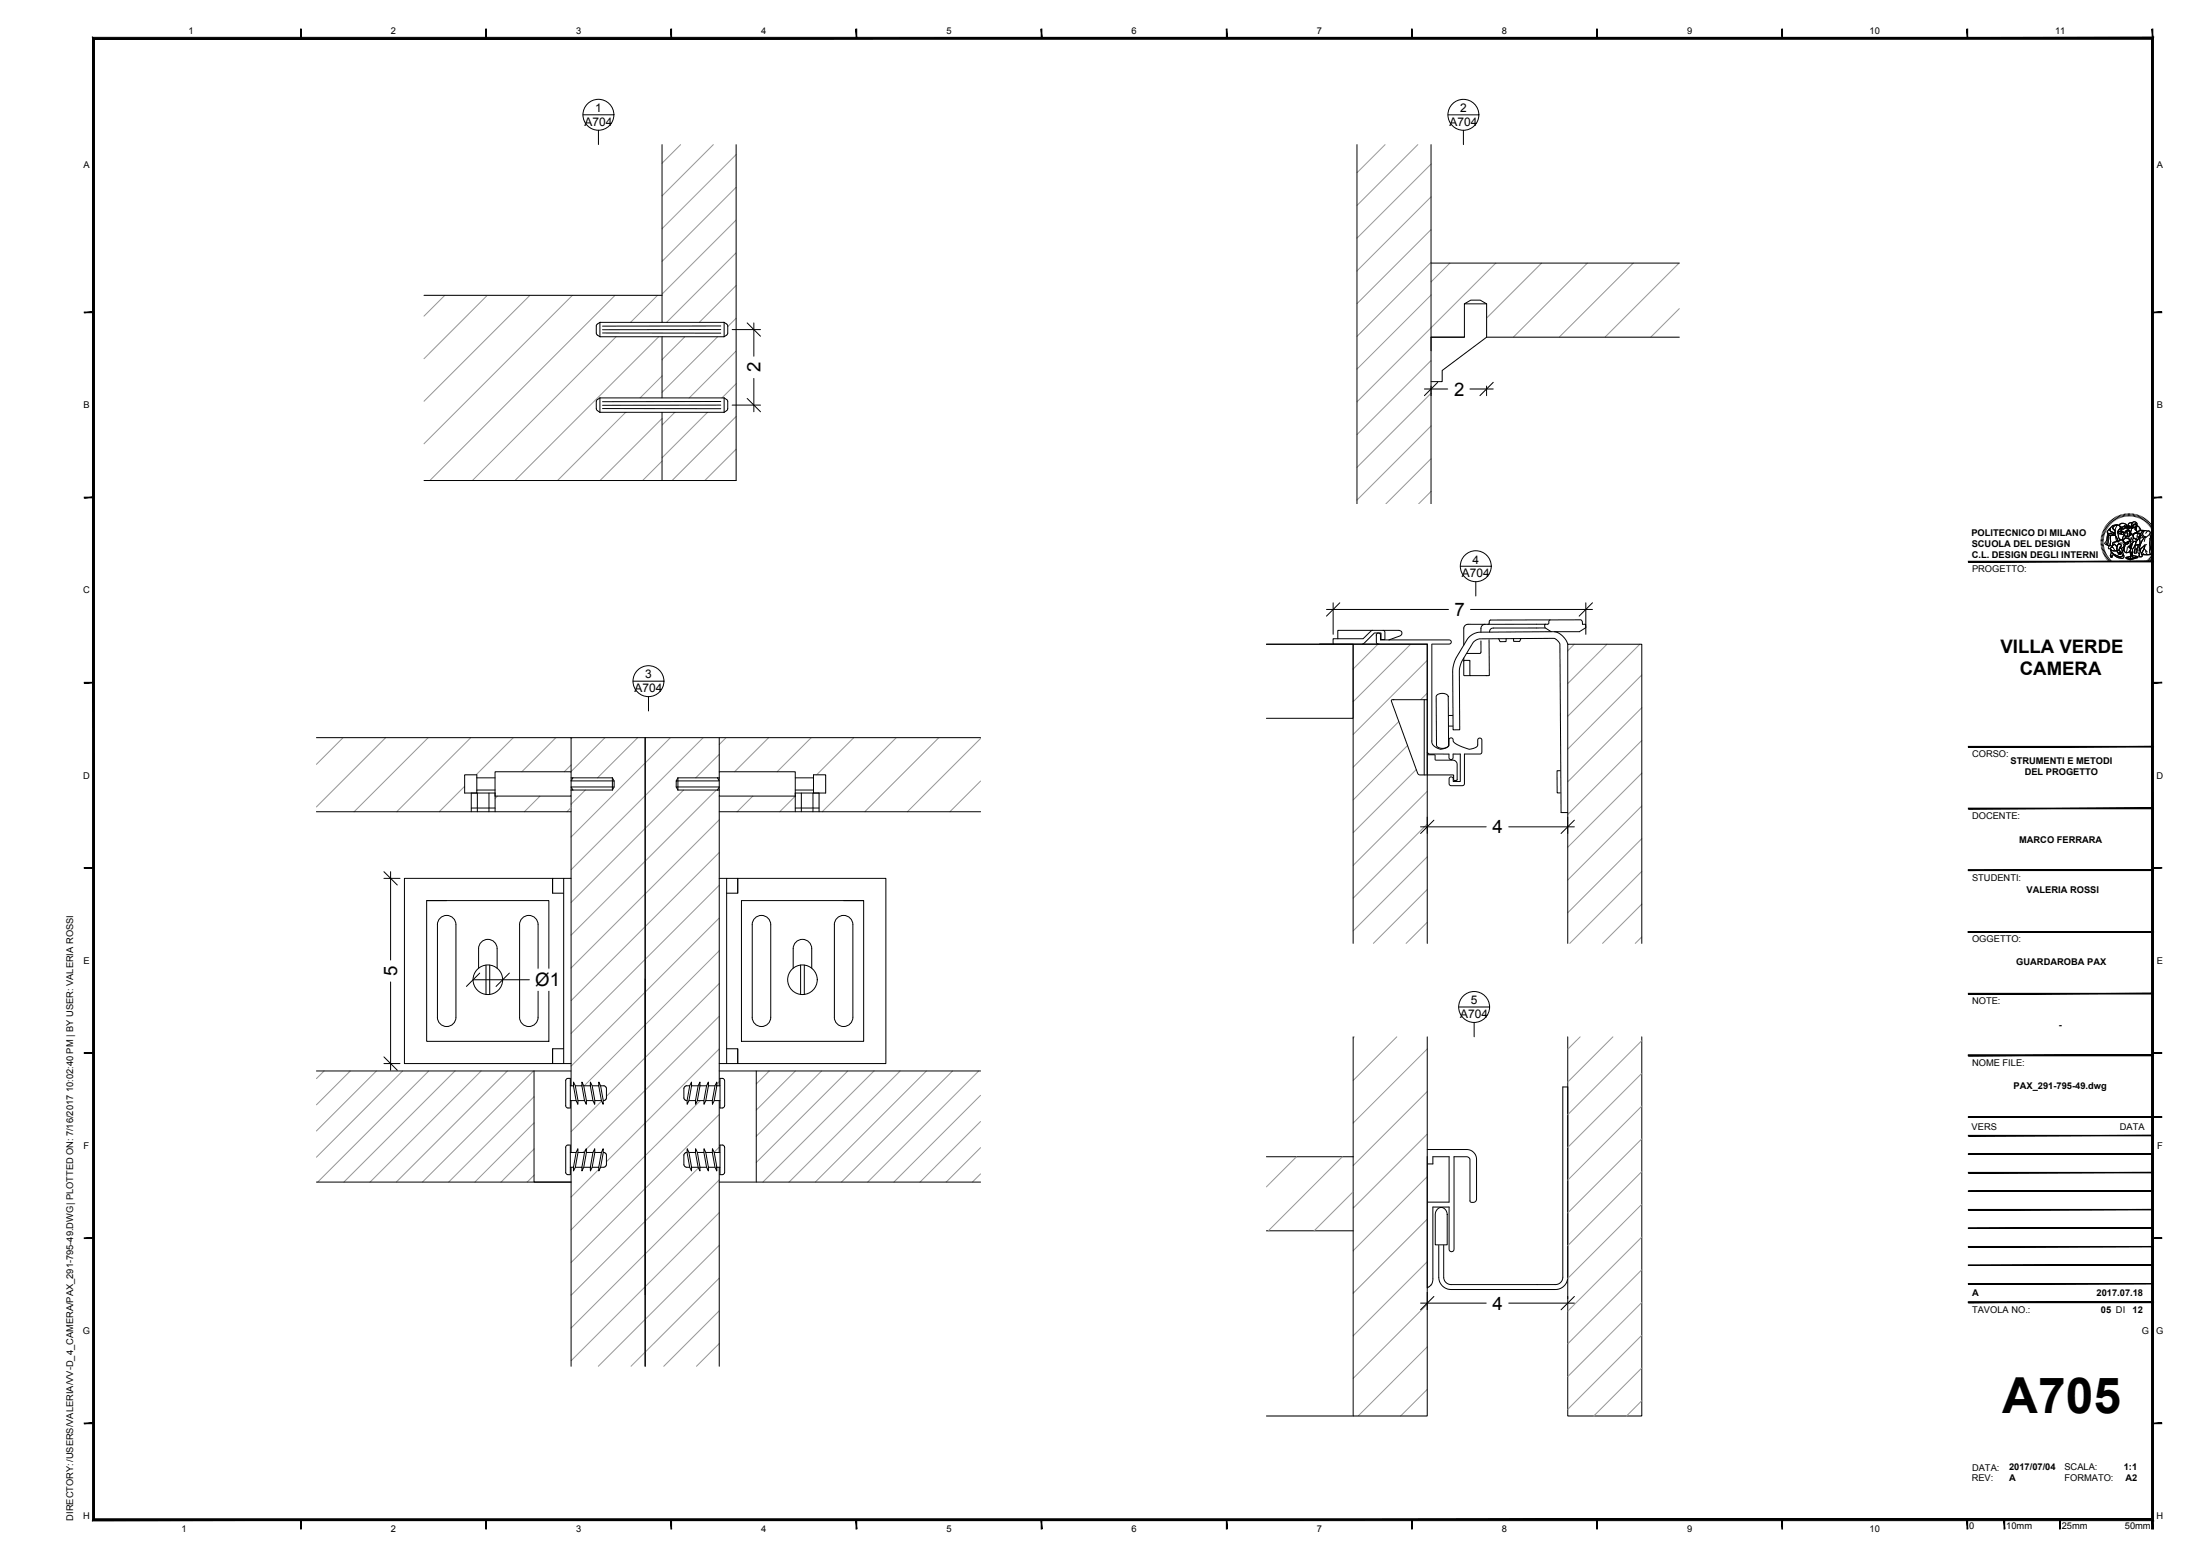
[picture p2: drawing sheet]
<svg xmlns="http://www.w3.org/2000/svg" width="594mm" height="420mm" viewBox="0 0 594 420" stroke-linecap="round" stroke-linejoin="round" font-family="sans-serif">
<!-- layer: 0 -->
<g fill="none" stroke="#969696" stroke-width=".27">
<path d="M183.8 39.1l-5 5M192.6 39.1l-13.8 13.8M198.8 41.7l-20 20M198.8 50.6l-20 20M198.8 59.4l-20 20M120.1 79.7l-5.6 5.7M131.6 79.7l-17.1 17.2M143.1 79.7l-28.6 28.7M154.6 79.7l-40.1 40.1M166.1 79.7l-50 50.1M177.6 79.7l-7.3 7.3M198.8 68.3l-18.8 18.7"/>
<path d="M198.8 77.1l-10 9.9M391.5 71l-5.1 5.1M403.9 71l-17.5 17.5M416.3 71l-14.9 14.9M428.6 71l-20 20M441 71l-20 20M453.4 71l-20 20M166.4 90.9l-38.8 38.9M177.9 90.9l-38.8 38.9M184.9 90.9l-6.1 6.2M193.8 90.9l-15 15M198.8 85.9l-2.3 2.3"/>
<path d="M198.8 94.8l-12.7 12.7M453.5 83.3l-7.7 7.7M169 111.3l-18.4 18.5M178.8 101.5l-5.9 5.9M178.8 113l-16.8 16.8M182.2 111.3l-3.4 3.5M191.1 111.3l-12.3 12.3M198.8 103.6l-3.9 3.9M198.8 112.5l-17.3 17.3M178.8 124.5l-5.3 5.3M198.8 121.3l-8.5 8.5M372.1 174l-6.7 6.7"/>
<path d="M380.9 174l-15.5 15.5M385.4 178.3l-20 20M425.1 174l-1.8 1.7M434 174l-10.7 10.6M442.8 174l-19.5 19.4M377.7 194.8l-12.3 12.4M385.4 187.2l-1.8 1.7M443.3 182.3l-20 20M443.3 191.1l-20 20M443.3 199.9l-20 20M380.1 201.3l-14.7 14.7M382.4 207.8l-17 17.1"/>
<path d="M385.4 213.7l-20 20M443.3 208.8l-20 20M443.3 217.6l-20 20M385.4 222.5l-20 20M385.4 231.4l-20 20M443.3 226.5l-20 20M443.3 235.3l-19.4 19.4M385.4 240.2l-14.5 14.5M385.4 249l-5.7 5.7M443.3 244.1l-10.6 10.6M443.3 253l-1.7 1.7M365.7 280l-.3 .3"/>
<path d="M377.2 280l-11.8 11.8M87.5 289.2l-2.1 2.1M94.6 289.2l-9.2 9.1M101.6 289.2l-16.2 16.2M108.7 289.2l-23.3 23.3M115.8 289.2l-30 30M122.9 289.2l-30 30M129.9 289.2l-30 30M137 289.2l-30 30M144.1 289.2l-30 30M144.2 296.1l-23.1 23.1M207.7 289.2l-3.5 3.5"/>
<path d="M214.8 289.2l-10.6 10.6M221.9 289.2l-17.7 17.6M228.9 289.2l-24.7 24.7M236 289.2l-30 30M243.1 289.2l-30 30M250.2 289.2l-30.1 30M257.2 289.2l-30 30M264.3 289.2l-30 30M264.8 295.8l-23.4 23.4M385.4 283.2l-20 20M385.4 294.7l-20 20M144.2 303.2l-16 16"/>
<path d="M144.2 310.3l-8.9 8.9M144.2 317.3l-1.8 1.9M264.8 302.8l-16.4 16.4M264.8 309.9l-9.3 9.3M264.8 317l-2.2 2.2M350.1 312.3l-8.1 8.2M362.5 312.3l-20 20M385.4 306.2l-20 20M385.4 317.7l-20 20M365.4 321.8l-10.5 10.5M385.4 329.2l-20 20M385.4 340.7l-20 20"/>
<path d="M385.4 352.2l-20 20M385.4 363.7l-18.7 18.7M385.4 375.2l-7.2 7.2"/>
</g>
<g fill="none" stroke="#000" stroke-width=".27">
<path d="M178.8 39.1v47.9M198.8 39.1v90.7h-84.3M366.4 39.1v97M386.4 39.1v97M114.5 79.7h64.3M386.4 71h67.1M178.8 90.9v16.5M201.8 87.2l3.6 3.6M386.4 91h9M401.4 91h52.1M178.8 111.3v18.5M201.8 107.6l3.6 3.6"/>
<path d="M388.2 103.2l-3.6 3.6M403.2 103.2l-3.6 3.6M361.8 162.8l-3.6 3.6M365.4 174v80.7M430 162.8l-3.6 3.6M85.4 199.2h179.4M154.2 199.2v9.2M174.2 199.2v169.7M194.2 199.2v9.2M342 194h23.4v-20h-23.4h43.4v80.7M85.4 219.2h68.8M154.2 215v78.2"/>
<path d="M194.2 219.2h70.6M194.2 215v78.2M103.7 235.4l3.6 3.6M387.2 221.5l-3.6 3.6M425.1 221.5l-3.6 3.6M423.3 254.7v-80.7h20v80.7M129.5 262.8l-3.6 3.6M137.5 262.8l-3.6 3.6M365.4 280v102.4M385.4 280v102.4h-43.4M423.3 280v102.4h20v-102.4M85.4 289.2h68.8"/>
<path d="M103.7 285.4l3.6 3.6M144.2 289.2v30h10h-68.8M154.2 297.2v14M194.2 289.2h70.6M194.2 297.2v14M204.2 289.2v30M154.2 315.2v53.7M194.2 319.2h70.6M194.2 315.2v53.7M342 312.3h23.4M342 332.3h23.4M387.2 350.1l-3.6 3.6"/>
<path d="M425.1 350.1l-3.6 3.6"/>
</g>
<!-- layer: Viti -->
<g fill="none" stroke="#000" stroke-width=".27">
<path d="M161.3 87.5l-.3 .5v1.9l.3 .6M161.3 87.5l.8-.5h33.4l.9 .6 .1 .4v2.1l-1.1 .8h-33.3l-.8-.4M162 87.1v3.8M162.7 89.9l31.9 .1M194.6 89h-31.9M194.6 88l-31.9 .1M195.5 87.1v3.8M395.4 82l1.8-1h2.5l1.7 1v9l-12 9v3h-3M401.4 82h-6v9h-9M161.3 107.9l-.3 .5v1.9l.3 .6M161.3 107.9l.8-.5 33.4 .1 .9 .5 .1 .4v2.1l-1.1 .8h-33.3l-.8-.4M162 107.5v3.8"/>
<path d="M162.7 110.3l31.9 .1M194.6 109.4h-31.9M194.6 108.4l-31.9 .1M195.5 107.5v3.8M356.3 173.9h16.1M360 173.9v-1.4h8.1l1.3-1.3a1.75 1.75 0 0 1 2.1-1h1a1.09 1.09 0 0 1 1.5 .5l-.1 2h-1v-1.8h-1.8l-2.8 2.8-.4 .2M370.6 170.2h-9.3v2.3M373.4 170.2h4.4a.77 .77 0 0 1 .7 .6 .77 .77 0 0 1-.4 .9l-3 1.1M386.6 173.9v26.3a2.53 2.53 0 0 0 2.1 2.1 2.53 2.53 0 0 0 2.6-1.2v-.1a1.5 1.5 0 0 1 .4-1.7 1.23 1.23 0 0 1 .9 1.1 6.6 6.6 0 0 0 4.9 1.8l.4-.1a1.09 1.09 0 0 0 1.1-1.4v-.8a.63 .63 0 0 1 .9-.6 .63 .63 0 0 1 .3 1v2.3a.85 .85 0 0 1-.3 .9 .85 .85 0 0 1-.9 .1h-3.6v7.3a.92 .92 0 0 1-.1 1.1 .92 .92 0 0 1-1.1 .2h-1.7a.85 .85 0 0 1-.9-.1 .85 .85 0 0 1-.3-.9v-.6a.62 .62 0 0 1 .6-.8 .62 .62 0 0 1 .5 .9v.3h1.9v-7.4l-1.9 .1a.94 .94 0 0 1-.8 1.4 1.39 1.39 0 0 1-.3-1.5h-4.2a1.46 1.46 0 0 1-1.7-.5M386.7 173.9h3.6a1.15 1.15 0 0 0 1.6-.7 1.48 1.48 0 0 0-1.8-.4h-17.3v-1.3a.62 .62 0 0 0-.9-.5 .62 .62 0 0 0-.2 .9v.9a.89 .89 0 0 0 .2 1 .89 .89 0 0 0 1 .1h12.5v35.4M395.3 178.5v3.9h1.8M395.3 177.7v.8"/>
<path d="M395.3 178.5l.2-.2 1.4 .1 .1 4h4.4M399.9 173.1l-.1 3.3h-3.8M401 168.6h-4.6a1.15 1.15 0 0 0-1.1 1v4.6M401.8 168.6l.3-.2 .1-.7 .3-.3h23.6a.91 .91 0 0 1 1 .1 .91 .91 0 0 1 .2 1l.9 .1a.73 .73 0 0 1-.5 1.2l-1.2 .8h-6.8M402.1 172.8l.1 9.5-.9 .1M406.7 172.5v.7l-1.6 .1-.4-.8M410.7 172.4l-.3 .8h-1.7v-.8M417.3 168.6l-.2 .1 .1 .8 1.6 1.1M417.3 169.6h-14.3l-.5 .3-.3 .8M418.6 167.4l-.3 .3-.1 .7-.3 .2h-17l-.5 .2-.4 .5-.1 1.4M423.3 174a4.6 4.6 0 0 0-5.6-3.4l-17.6 .1a5 5 0 0 0-4.8 3.5l-1.6 2.7a8.3 8.3 0 0 0-1.4 4.5l.1 15.7h1.8l-.1-15.3a9.4 9.4 0 0 1 2.2-5.8l.9-1.5a3.4 3.4 0 0 1 4-2l17.7-.1a1.97 1.97 0 0 1 2.3 1.4l.3 45.6h1.8M376.2 188.9h9.2"/>
<path d="M376.4 188.9a.49 .49 0 0 0-.7 .2 .49 .49 0 0 0 .2 .7l6.6 18.1a1.35 1.35 0 0 0 1.8 1.4h8.2v.2a1.02 1.02 0 0 0 .3 1.2 .55 .55 0 0 0 .7-.1 .55 .55 0 0 0 0-.7v-3a1.36 1.36 0 0 0-1.8-1.6h-3.7a.37 .37 0 0 1-.4-.1 .37 .37 0 0 1-.1-.4v-.5a.36 .36 0 0 0 0-.4 .36 .36 0 0 0-.4-.1h-1.7M384.6 188.9v20.4M388 187.7a1.96 1.96 0 0 1 3.1 .5l.1 11.9a1.46 1.46 0 0 1-.3 1.6 1.46 1.46 0 0 1-1.5 .4 1.32 1.32 0 0 1-1.5-1.8l-.1-12.2zM391.2 196.1h1.1M392.3 193.2h-1.1M127.3 219.2v-5.1h1.5v-4.9h-3.3v4.9h8.2v5.1M127.3 218.2h6.4M128.8 213.3h4.9M128.8 210h4.9M128.9 214.1v5.1M132 214.1v5.1M154.2 210v-1.6h-20.5v6.6h20.5v-1.7"/>
<path d="M154.2 213.3h11.2M154.7 210l-.5 .9h11.6v1.6l-.4 .8M154.7 210h-.5v3.3M154.7 210h10.7M165.4 210v3.3M165.4 210l.4 .9M165.8 212.5h-11.6l.5 .8M182.6 212.5h11.6l-.5 .8M183.1 213.3h11.1M183.1 210h10.6M183.1 210v3.3M183.1 210l-.5 .9"/>
<path d="M193.7 210l.5 .9h-11.6v1.6l.5 .8M193.7 210h.5v3.3M194.2 210v-1.6h20.5v6.6h-20.5v-1.7M214.7 219.2v-5.1h8.3v-4.9h-3.3v4.9h1.5v5.1M214.7 213.3h5M214.7 210h5M214.7 218.2h6.5M216.4 214.1v5.1M219.5 214.1v5.1M421.3 208.1h-.9l.1 6h.9M152.2 237.2v50M154.2 237.2h-45v50h45"/>
<path d="M194.2 237.2h45v50h-45M196.2 237.2v50M115.2 243.2h33v38h-33zM115.2 243.2h5.4M119.1 247.7a2.5 2.5 0 0 1 2.6-.3 2.5 2.5 0 0 1 1.4 2.3v25a2.5 2.5 0 0 1-2.5 2.5 2.5 2.5 0 0 1-2.5-2.5v-25a2.5 2.5 0 0 1 1-2zM141.2 247.7a2.5 2.5 0 0 1 2.7-.3 2.5 2.5 0 0 1 1.4 2.3v25a2.5 2.5 0 0 1-2.5 2.5 2.5 2.5 0 0 1-2.5-2.5v-25a2.5 2.5 0 0 1 .9-2zM149.2 241.2v-4v4h3M196.2 241.2h3v-4v4M200.2 243.2h33v38h-33zM204.1 247.7a2.5 2.5 0 0 1 2.6-.3 2.5 2.5 0 0 1 1.4 2.3v25a2.5 2.5 0 0 1-2.5 2.5 2.5 2.5 0 0 1-2.5-2.5v-25a2.5 2.5 0 0 1 1-2zM225.3 249.7a2.5 2.5 0 0 1 2.5-2.5 2.5 2.5 0 0 1 2.5 2.5v25a2.5 2.5 0 0 1-2.5 2.5 2.5 2.5 0 0 1-2.5-2.5M225.3 249.7v25"/>
<path d="M227.8 243.2h5.4M129.2 261.4v-5.2a2.5 2.5 0 0 1 2.5-2.5 2.5 2.5 0 0 1 2.5 2.5v5.2M131.2 260.6v7.9M132.2 260.6v7.9M214.2 261.4v-5.2a2.5 2.5 0 0 1 2.5-2.5 2.5 2.5 0 0 1 2.5 2.5v5.2M216.2 260.6v7.9M217.2 260.6v7.9M149.2 283.2v4v-4h3M152.9 291.4l1.1-.2v8l-.9-.1-.3-.5v-6.8zM154 297.2h1.6M154 293.2h.9M154.9 292.2l.5 1 .7 4-.1 1-.4-1-.7-4z"/>
<path d="M155.4 293.2h1.7M156.1 297.2h1.7M157.1 292.2l.5 1 .8 4-.1 1-.5-1-.7-4zM157.6 293.2h1.8M158.4 297.2h1.7M159.4 292.2l.5 1 .7 4v1l-.5-1-.7-4zM159.9 293.2h1.8M160.6 297.2h1.8M161.7 292.2l.5 1 .7 4v1l-.5-1-.7-4zM162.2 293.2h1l.6 .7-.1 2.8-.5 .5h-.3M186 297.2h1.8M186.2 293.2h-1l-.5 .7v2.8l.5 .5h.3"/>
<path d="M186.7 292.2v1l-.7 4-.4 1-.1-1 .7-4zM186.7 293.2h1.8M188.3 297.2h1.8M189 292.2v1l-.7 4-.5 1v-1l.7-4zM189 293.2h1.8M190.6 297.2h1.8M191.3 292.2v1l-.7 4-.5 1v-1l.7-4zM191.3 293.2h1.8M192.9 297.2h1.5M193.6 292.2v1l-.7 4-.5 1v-1l.7-4zM193.6 293.2h.8M195.7 291.8l-.4-.6h-.9v8l.9-.1 .4-.5"/>
<path d="M195.7 291.8v6.8M196.2 283.2h3v4v-4M153.4 317.2l-.5-.2-.1-.4v-6.8l.3-.6h.9v8h-.6M154 311.2h1.6M154 315.2h.9M155.4 315.2h1.7M156 310.2l.1 1-.7 4-.5 1v-1l.7-4zM156.1 311.2h1.7M157.6 315.2h1.8M158.3 310.2l.1 1-.8 4-.5 1v-1l.7-4zM158.4 311.2h1.7M159.9 315.2h1.8"/>
<path d="M160.6 310.2v1l-.7 4-.5 1v-1l.7-4zM160.6 311.2h1.8M162.9 310.2v1l-.7 4-.5 1v-1l.7-4zM162.9 311.2h.2M163 311.2l.7 .5v3l-.5 .4-1 .1M185.4 311.2l-.6 .3-.1 .4v2.8l.5 .4 1 .1M185.4 311.2h.1M185.6 310.2l.4 1 .7 4v1l-.5-1-.7-4zM186 311.2h1.8M186.7 315.2h1.8M187.8 310.2l.5 1 .7 4v1l-.5-1-.7-4zM188.3 311.2h1.8"/>
<path d="M189 315.2h1.8M190.1 310.2l.5 1 .7 4v1l-.5-1-.7-4zM190.6 311.2h1.8M191.3 315.2h1.8M192.4 310.2l.5 1 .7 4v1l-.5-1-.7-4zM192.9 311.2h1.5M193.6 315.2h.8M195.7 316.6l-.2 .4-.5 .2M195.7 309.8l-.4-.6h-.9v8h.7M195.7 309.8v6.8M385.4 310.4h10.2a2.89 2.89 0 0 1 3.1 3.6v8.8a1.29 1.29 0 0 1-.2 1.4 1.29 1.29 0 0 1-1.4 .3l-.2-10.6a1.25 1.25 0 0 0-.3-1.3 1.25 1.25 0 0 0-1.4-.3h-2.6v23.1a3.4 3.4 0 0 1-.3 2.5 .9 .9 0 0 1-.9-.3 .9 .9 0 0 1-.1-1v-10.7h-4.4v19.3a2.49 2.49 0 0 1-1.5 2.6v-35.5M385.4 314.3h1.5v-2h4.4v12.3h-5.9"/>
<path d="M388.2 326.5a1.66 1.66 0 0 1 1.9-.1 1.66 1.66 0 0 1 .7 1.8v7.9h-3.2v-7.7a2.53 2.53 0 0 1 .6-1.9zM389.9 336.3v8.2a2.26 2.26 0 0 0 3 2.4h26.1a2.41 2.41 0 0 0 2.4-.6 2.41 2.41 0 0 0 .6-2.5v-50.3h1.3v50.6a3.7 3.7 0 0 1-4.5 4.1h-26.9a3.7 3.7 0 0 1-3.4-4.7v-7.2"/>
<circle cx="131.7" cy="264.6" r="4"/>
<circle cx="216.7" cy="264.6" r="4"/>
</g>
<!-- layer: dettagli -->
<g fill="none" stroke="#969696" stroke-width=".27">
<path d="M374 39.1l-7.6 7.5M382.9 39.1l-16.5 16.4M386.4 44.3l-20 20M386.4 53.1l-20 20.1M386.4 62l-20 20M386.4 70.8l-20 20M386.4 79.7l-20 20M386.4 88.5l-20 20M386.4 97.4l-20 19.9M386.4 106.2l-20 20M386.4 115l-20 20M386.4 123.9l-12.2 12.2"/>
<path d="M386.4 132.7l-3.4 3.4M92.7 199.2l-7.3 7.2M104.1 199.2l-18.7 18.7M115.6 199.2l-20 20M127.1 199.2l-20 20M138.6 199.2l-10 10M150.1 199.2l-9.2 9.2M154.5 199.2l-.3 .3M163.4 199.2l-9.2 9.1M172.2 199.2l-10.8 10.8M181 199.2l-26.8 26.8M189.9 199.2l-35.7 35.7"/>
<path d="M196.1 199.2l-1.9 1.8M207.6 199.2l-9.2 9.2M219.1 199.2l-9.3 9.2M230.6 199.2l-10.1 10M242 199.2l-20 20M253.5 199.2l-20 20M264.8 199.4l-19.8 19.8M125.5 212.3l-6.9 6.9M134.3 215l-.6 .6M145.8 215l-4.2 4.2M154.2 206.6l-1.8 1.8M154.2 218.1l-1.1 1.1"/>
<path d="M158.1 213.3l-3.9 3.9M184.6 213.3l-30.4 30.4M193.4 213.3l-39.2 39.2M194.2 203.7l-6.3 6.3M203.3 215l-4.2 4.2M214.7 215l-4.2 4.2M264.8 210.9l-8.3 8.3M194.2 221.4l-40 40M194.2 230.2l-40 40M194.2 239l-40 40.1M194.2 247.9l-40 40M194.2 256.7l-36.4 36.5"/>
<path d="M194.2 265.6l-30.4 30.4M194.2 274.4l-35.9 35.9M162.5 297.3l-8.3 8.3M189.1 297.2l-34.9 34.9M194.2 283.2l-30.4 30.5M194.2 292.1l-.6 .6M158.2 310.4l-.8 .8M161.7 315.8l-7.5 7.4M162.3 315.2l-.2 .2M188.6 315.4l-34.4 34.4M194.2 300.9l-40 40M194.2 318.6l-40 40"/>
<path d="M194.2 309.8l-1.4 1.3M194.2 327.4l-40 40M194.2 336.3l-32.6 32.6M194.2 345.1l-23.8 23.8M194.2 354l-15 14.9M194.2 362.8l-6.1 6.1"/>
</g>
<!-- layer: A-ANNO-DIMS -->
<g fill="none" stroke="#969696" stroke-width=".27">
<path d="M426.7 280l-3.4 3.3M435.5 280l-12.2 12.2M443.3 281l-20 20M443.3 289.8l-20 20M443.3 298.7l-20 20M443.3 307.5l-20 20M443.3 316.4l-20 20M443.3 325.2l-20 20M443.3 334l-20 20M443.3 342.9l-20 20M443.3 351.7l-20 20M443.3 360.6l-20 20"/>
<path d="M443.3 369.4l-12.9 13M443.3 378.2l-4.1 4.2"/>
</g>
<!-- layer: G-ANNO-LOGO -->
<g fill="none" stroke="#000" stroke-width=".27">
<path d="M570.7 140l.4 .5M571 139.8l.4 .6M571.3 139.6l.3 .6M571.6 139.4l.3 .6M572 139.3l.2 .6M572.3 139.2l.2 .6M572.6 139l.2 .7M573 138.9l.1 .7M573.3 138.9l.2 .6M573.7 138.8l.1 .7M574 138.7l.1 .7M574.4 138.7v.7"/>
<path d="M574.7 138.7l.1 .7M575.1 138.7v.7M575.5 138.7l-.1 .7M575.8 138.7l-.1 .7M576.2 138.8l-.1 .6M576.5 138.8l-.1 .7M576.9 138.9l-.2 .7M577.2 139l-.2 .7M577.5 139.1l-.2 .7M577.9 139.3l-.3 .6M578.2 139.4l-.3 .6M578.5 139.6l-.3 .6"/>
<path d="M578.8 139.7l-.3 .6M579.1 139.9l-.3 .6M567.3 146.3h.7M567.3 146h.7M567.3 145.6l.7 .1M567.4 145.2l.6 .1M567.4 144.9l.7 .1M567.5 144.5l.7 .2M567.6 144.2l.7 .2M567.7 143.9l.6 .2M567.8 143.5l.7 .3M568 143.2l.6 .3"/>
<path d="M568 146.6l-.7 .1M568 147h-.7M568 147.3l-.6 .1M568.1 147.6l-.7 .1M568.1 142.9l.6 .3M568.2 147.9l-.7 .2M568.2 148.3l-.6 .1M568.3 142.6l.6 .3M568.3 148.6l-.6 .2M568.4 148.9l-.6 .2M568.5 142.3l.5 .3M568.6 149.2l-.7 .2"/>
<path d="M568.7 142l.5 .3M568.7 149.5l-.6 .3M568.9 149.7l-.6 .4M568.9 141.7l.5 .4M569 150l-.6 .4M569.1 141.4l.5 .4M569.2 144h.7a.84 .84 0 0 0 1.2-.1l.1 .6-.9 .1a.78 .78 0 0 1-1.1-.5zM569.2 143.9l.1 .5M569.2 150.3l-.6 .4M569.3 141.1l.5 .5M569.4 144.5l-.3 .5-.1 1.4-.4 .6 .4 .2M569.4 150.6l-.5 .4"/>
<path d="M569.6 142.9l.2-.2v.3a.83 .83 0 0 0 .9 .8l.4 .1-.2 .1a.75 .75 0 0 1-1 0l-.4 .1a.51 .51 0 0 1-.5-.4 .51 .51 0 0 1 .4-.6zM569.6 140.9l.5 .5M569.6 150.8l-.5 .5M569.6 144.5h.5l-.2 .5v1.3v1l-.2 .1a.44 .44 0 0 1-.6-.2 .44 .44 0 0 1 .1-.6l.1-1.4zM569.6 144.5l-.3 .4v1.7l-.3 .6 .7 .2M569.8 142.7l-.5 .5a.44 .44 0 0 0-.3 .6 .44 .44 0 0 0 .5 .3l.6-.1a.65 .65 0 0 0 1-.1M569.8 151.1l-.5 .4M569.9 140.6l.4 .5M569.9 148.1a1.21 1.21 0 0 0 1.8 .5M569.9 142.5l.6-.6 1.3-.1a.99 .99 0 0 0-1.2 1l.6 .3-.1 .8-.6-.2a.67 .67 0 0 1-.7-.7zM570 148.4l.1 .6 .7 .7 2 .8M570 148.4l.7 .3 1-.1 .4 .8-.1 .2 .3-.2 .2 .3-.1-.5 .3 .4-.2-.4 .4 .1-.8-.6 .3-.8 .4 .1 .4 1.1a.79 .79 0 0 1 0 .9 .79 .79 0 0 1-.9 .3l-1.7-.8-.5-.5z"/>
<path d="M570 151.3l-.4 .5M570.1 144.6l-.3 .6 .1 2.1M570.1 144.5h1.1l.6 1.2-.1 .4-.3 .2a.6 .6 0 0 0-.6 .1 .6 .6 0 0 0-.2 .6l.1 .1-.4 .4a.55 .55 0 0 1-.4-.8v-1.7zM570.1 140.4l.5 .5M570.2 149.1l-.1 .2a.82 .82 0 0 0 0 1.2l.3-.2-.2-.1a.49 .49 0 0 1 .4-.4 .49 .49 0 0 1 .6 .3l.8 .5a1.3 1.3 0 0 0 1.5-.1l-.2-.8M570.2 149.1l.7 .6 1.4 .6 .7-.1 .3-.4a.49 .49 0 0 1 .3 .4 .49 .49 0 0 1-.3 .5l-1.3-.1-.8-.5a.44 .44 0 0 0-.5-.3 .44 .44 0 0 0-.4 .5v.2h-.2a.85 .85 0 0 1 0-1.2zM570.3 151.5l-.5 .5M570.3 147.6v-.1a.5 .5 0 0 0-.7-.1 .5 .5 0 0 0 0 .8 .61 .61 0 0 1 .6-.4 .61 .61 0 0 1 .6 .4l.2 .2M570.4 140.2l.4 .5M570.5 151.7l-.4 .6M570.6 147.2l.4-.3 .1 .2a.73 .73 0 0 1 .5 1l.1 .5a1.21 1.21 0 0 1-1.8-.5l.6-.3-.1-.2zM570.6 146.6l1.1-.5 .3 .2 .4-.5 .8 .1 .3 .4a1 1 0 0 1 .2 1.2 1 1 0 0 1-1.1 .5l-.2-.1 .1-.2a.47 .47 0 0 0 .1-.8 .47 .47 0 0 0-.7 .3l-.2 .4-.7-.7a.29 .29 0 0 1-.5 .1 .29 .29 0 0 1 .1-.4z"/>
<path d="M570.7 142.2l1-.4a.75 .75 0 0 1 .9 .6 .75 .75 0 0 1-.6 .9l-.2 .4 .1 .4a1.41 1.41 0 0 0 .6 1.5l.2 .2-.5 .1-.1 .4-.4-.2 .1-.5-.6-1.1v-1.4l-.7-.4zM570.8 151.9l-.4 .6M570.9 146.9l.8 .7M571 147l-.6 .5 .1 .3M571 152.1l-.3 .6M571.2 144.5l-2-.1-.4 1.6-.5 .7 .3 .3M571.3 152.3l-.3 .6M571.3 144.8l.3 1.4M571.6 142.1l-.4 .7-.1 1.2 .7 1.6a.37 .37 0 0 0-.1 .5 .37 .37 0 0 0 .4 .2l.1-.4 .5-.2a1.04 1.04 0 0 1-.7-1.4 1.49 1.49 0 0 1 .5-1.7 1.04 1.04 0 0 0-1.4-.8l-.7 .2-.5 .5-.1 .5a.81 .81 0 0 0 .9 .8l.3 .1M571.6 152.5l-.3 .6M571.7 146.1l-.3 .2a.6 .6 0 0 0-.6 .1 .6 .6 0 0 0-.2 .6l.1 .1M571.8 141.8a1 1 0 0 0-1.2 1l.5 .3"/>
<path d="M571.9 152.6l-.3 .6M571.9 147a.45 .45 0 0 1 .6 0 .45 .45 0 0 1 .2 .5l-.6 1.1 .8 .7-.4-.1 .2 .4-.3-.4 .1 .5-.2-.3-.3 .2 .1-.2-.4-.6v-1zM571.9 147a.45 .45 0 0 1 .6 0 .45 .45 0 0 1 .2 .5l-.6 1.1 .8 .7-.4-.1 .2 .4-.3-.4v.5l-.1-.3-.3 .2 .1-.3-.4-.5v-1zM572.1 143.1l.9-.4-.1 .6-1.1 .5zM572.1 143.6l.8-.2 .2 .2-.3 .2 .1 .4a.6 .6 0 0 1-.8-.6zM572.1 143.6a.58 .58 0 0 0 .8 .6M572.2 152.7l-.3 .7M572.2 141.8l.7-.5 1.1 .2a.3 .3 0 0 1 .3 .3 .3 .3 0 0 1-.4 .3l-.2-.2-.8 .5-.4-.2M572.4 141.6l1-.3 .7 .4a.22 .22 0 0 1 .2 .3 .22 .22 0 0 1-.3 .1l-.3-.2-.5 .4-.3 .1-.7-.5zM572.5 152.9l-.3 .6M572.5 142.2l.7 .2 .5-.5 .3 .2-.2 .6-.4 .2-.4-.2-.6 .1zM572.7 145.8l.6 .2 .4 .6a.82 .82 0 0 1-.2 1.1h-.1"/>
<path d="M572.8 153l-.2 .6M572.8 148.1l.4 1a.8 .8 0 0 1 0 .9 .8 .8 0 0 1-.9 .3M572.8 143.7h.9l-.3 .1a.38 .38 0 0 1-.3 .5 .38 .38 0 0 1-.3-.5zM572.9 143.4l.2 .2M572.9 146.6l-.7 .2M573 143.1l-.1 .2-1.1 .5M573 142.7l-.3 .6M573.1 153.1l-.2 .6M573.1 146.3l.8 .4M573.2 143.6a.34 .34 0 0 0-.4 .3 .34 .34 0 0 0 .4 .4 .34 .34 0 0 0 .2-.5l.3-.1-.6 .1M573.3 146.7a.7 .7 0 0 1 .1 1 .7 .7 0 0 1-.9 .2M573.3 146v-.3l.6-.5 1.1 .4a.32 .32 0 0 1 .2 .4 .32 .32 0 0 1-.3 .2l-1.1 .4"/>
<path d="M573.3 148.6l.8 .6M573.3 145.7l.6-.5 .6 .1 .5 .4a.32 .32 0 0 1 .2 .5 .32 .32 0 0 1-.5 0l-.3 .2a.5 .5 0 0 1-.6 .3 .5 .5 0 0 1-.4-.5zM573.4 153.2l-.1 .6M573.5 142.7h.1M573.6 142.3l.2 .1M573.6 144.6a1.25 1.25 0 0 0-.4 1.3M573.7 148v.9M573.7 142.3v.1M573.7 153.2l-.1 .7M573.7 146.6l.7-.2a.22 .22 0 0 1 .2-.3 .22 .22 0 0 1 .2 .3v.3l-.5 .3zM573.8 146.6l.6 .4 .4-.3 .1-.4a.38 .38 0 0 0 .3-.3 .38 .38 0 0 0-.2-.4l-.6-.3h-.5l-.6 .7-.1-.1v-.5l.4-.8 .3 .2h1.1l.5-.4-.1-.3 .7 .2-.1 .4a.62 .62 0 0 1-.1 1l.1 .7-.3 .5-.4 .1-.2 .6-.3-.1 .2 .3a.23 .23 0 0 1 .3 .1 .23 .23 0 0 1 0 .3l.2-.3-.4 1.1a.97 .97 0 0 1-1.4-.1l-.4-.3 .3-.6 .2-1.1M573.8 147.4l-.3 .9-.4 .5"/>
<path d="M574 142.5l.8-.2a.31 .31 0 0 1 .1 .5 .31 .31 0 0 1-.5-.1zM574 142.1l-.2 .6-.3 .2-.5-.2-.5 .2M574 143.4l.5-.3 .5 .1 .5 1a.22 .22 0 0 1-.2 .3 .22 .22 0 0 1-.2-.1 .22 .22 0 0 1 .1-.3l-.2-.7a.44 .44 0 0 0-.6-.1 .44 .44 0 0 0 0 .7 .43 .43 0 0 1 .2 .5 .43 .43 0 0 1-.4 .3l-.6-.3zM574.1 153.3l-.1 .6M574.1 150.5l2-.5 1.2 .3-2.1 .6zM574.1 150.5l1.1 .4v.3l-1.1-.4zM574.4 143.3l.3-.1 .3 .2 .2 .5a.63 .63 0 0 1-.1 .7 .63 .63 0 0 1-.7 .2zM574.4 153.3l-.1 .7M574.4 142.3l.1-.3a.53 .53 0 0 1 .8 .5l-.3 .1M574.5 146.8h.1M574.5 147.7l-.4 1.6 1.1-.3M574.5 142a.53 .53 0 0 1 .8 .5l-.3 .1-.1-.3h-.5z"/>
<path d="M574.5 146.4l.2 .1M574.6 146.7h.1M574.6 146.5h.1M574.6 143.5h.1M574.7 143.4l-.2 .2M574.7 153.3v.7M574.8 142.4a.44 .44 0 0 0-.8 .1h.3a.36 .36 0 0 0 .4 .3 .36 .36 0 0 0 .3-.4l-.2-.1 .1 .2M574.8 147.5l.3 .1 .1-.4a.25 .25 0 0 1 .2-.3 .25 .25 0 0 1 .3 .1l-.4 1.2v-.4h-.3zM574.8 144.8v.7M574.9 146.2l-.2 .5a.51 .51 0 0 1-.8 0M574.9 143.3l.3 .3-.2 .1M575 153.3v.7"/>
<path d="M575.1 143.5h-.1a.43 .43 0 0 0-.6-.2 .43 .43 0 0 0 0 .7 .51 .51 0 0 1 0 .8 .51 .51 0 0 1-.8-.4l.4-1 .7-.3 .6 .5 .2 .6a.23 .23 0 0 1-.2 .3 .23 .23 0 0 1-.2-.3M575.2 143.8l-.2 .1M575.2 143.6a.43 .43 0 0 1-.1 .6 .43 .43 0 0 1-.6-.1M575.2 144.5l-.3 .3h-.5M575.2 150.9l2.1-.6v.3l-2.1 .6zM575.2 150.9v.3M575.3 142.5l.1-.1a.99 .99 0 0 1-.1 1.3M575.3 147h.1M575.3 147.6v.6l.2-.3M575.4 153.3v.7M575.4 142.1l.1 .4M575.4 144.1l-.1-.5a.86 .86 0 0 0 .1-1.1l-.5-.5a.45 .45 0 0 1-.2-.6 .45 .45 0 0 1 .6-.2 .27 .27 0 0 1 .4-.1 .27 .27 0 0 1-.1 .5l.1 1.1 .1-.1 .1-.4a.4 .4 0 0 0 .3 .3 .4 .4 0 0 0 .4-.1v.6v.1l.2-.2 .4 .7-1.1 .7"/>
<path d="M575.5 147.4l-.1 .2-.1-.2M575.5 145.1l-.1 1.3M575.5 144.3l.5 .2M575.6 149.2l.2-.2 .1 1.1-.3-.6-.3 .7zM575.6 146.2l-.3 .4v.4M575.7 153.3v.7M575.7 146.9l-.4 .1-.2 .6h-.3l.3 .2h.2M575.8 145.2l-.5 .8M575.8 141.1l-.5 .1a.61 .61 0 0 0-.6 .7M575.9 141.1l.6-.2 .5 .5v.8l-.4 .9 .3-1.3a.3 .3 0 0 0-.2-.4 .3 .3 0 0 0-.4 .2l-.2 .1-.3 .9-.1 .1-.2-.9zM575.9 142.2l.3 .3 .4-.1M575.9 141l.7-.1 .5 .6-.1 .7-.4 .9v-.8l.3-.4a.32 .32 0 0 0-.1-.4 .32 .32 0 0 0-.5 .1l-.3 .1-.1 .9-.2 .1-.2-.9z"/>
<path d="M576 153.2l.1 .7M576.1 144.2l.1-.1a1.56 1.56 0 0 1 1.9 .2l-.1 .6a1.28 1.28 0 0 1-1.2 .8l-.7-.6zM576.1 141.9l.2 .1M576.1 146.2l.8-.1-.6 1.6a1.3 1.3 0 0 0-.5 1.4l-.2 .1-.3 .5-.1-.9zM576.1 146.3l-.9 2.5 .2 .9-.2 .9 .4-1.1 .4 .9-.2-1.4-.4 .7M576.1 141.6h.4a.29 .29 0 0 1 .3 0 .29 .29 0 0 1 .1 .3l-.3 .5a.4 .4 0 0 1-.4 .1 .4 .4 0 0 1-.3-.3zM576.2 142.3l.1 .1M576.2 145.3h-.1a.64 .64 0 0 0 0 .9l.9-.1 .4-.6M576.2 142h.1M576.2 142.3h.1M576.3 153.2l.2 .6M576.5 142.1h.2"/>
<path d="M576.6 147.2l.8-.1-.6 1.5a.43 .43 0 0 1-.1 .8l-.4-.2zM576.6 142.1v.1M576.6 153.1l.2 .7M576.8 142.9l.4 .7M576.8 145.4h.1M576.9 143.8a2.29 2.29 0 0 1 1.9-.5l-.7 .9zM576.9 146.1l-.6 1.6a1.31 1.31 0 0 0-.5 1.4v.1M577 153l.1 .7M577 145.3l-.3 .1M577 141.9a1.26 1.26 0 0 1 .9 1.1l.3 .2-.3 .1a.62 .62 0 0 1-.9 .1 .62 .62 0 0 1-.1-.8zM577 141.9l.6 .4 .4 .6M577 145.6v.1"/>
<path d="M577.3 152.9l.2 .7M577.3 150.3v.3l-2.1 .6-1.1-.4v-.3l1.1 .4 2.1-.6a6.2 6.2 0 0 0-3.2 .2M577.4 147.1l-.6 1.5a.43 .43 0 0 1-.1 .8l-.4-.2 .3-2M577.6 145.3l.3-.1-.1 .8a.66 .66 0 0 1-.4 1.1l-.8 .1 .3-1.1zM577.6 152.8l.2 .6M577.6 145l-.1 .4M577.6 144l.3 .1 .2 .3M577.6 142.8l.6 .4M577.7 147.1l-1.1 .1M577.8 148.4l-.1 .3 .2 .2M577.9 152.7l.2 .6M577.9 145.2v1.4l-.3 .9a1.87 1.87 0 0 0-.1 2l.2 .2"/>
<path d="M578.1 148.2l1.1-1-.6 1.6a1.22 1.22 0 0 0-.1 1.4l-.3 .2a.41 .41 0 0 1-.6-.1 .41 .41 0 0 1 .1-.6zM578.1 144.2a1.04 1.04 0 0 1 .6-.9 1.04 1.04 0 0 1 1.1 .1 .56 .56 0 0 1 .8 .2 .56 .56 0 0 1-.2 .8l-.4 .2a1.09 1.09 0 0 1-1.9-.2M578.1 144.4l-.4 .6a.7 .7 0 0 1-.5 .7 .7 .7 0 0 1-.8-.3 .77 .77 0 0 1 0-1.2l.5-.2a.34 .34 0 0 1 .4 .2 .34 .34 0 0 1-.2 .4v.2a.22 .22 0 0 0 .2 .3 .22 .22 0 0 0 .3-.2l.2-.4-.2-.5-.6-.2-.7 .2-.3 .5v.2M578.2 146v.5M578.2 152.5l.3 .7M578.4 152.4l.4 .6M578.6 145.1l-.9 .1M578.6 149.4l.6 .4M578.7 152.2l.4 .6M578.8 143.2a2.32 2.32 0 0 0-1.9 .6M579 152l.4 .6M579 148.2l.8 .8"/>
<path d="M579 145.1a6.5 6.5 0 0 0-1.3 3.5l1.5-1.4 .5-.1M579.1 143.3l.6 .1a.64 .64 0 0 1 .6 0 .64 .64 0 0 1 .3 .7l.2 1.2a8.1 8.1 0 0 1-.3 3.7l.3 .7-1.9 .1a.45 .45 0 0 1-.6-.3 .45 .45 0 0 1 .3-.6l.5-1 .1-.7-1.5 1.4a5.7 5.7 0 0 1 1.5-3.5l.3-.1a.93 .93 0 0 1-.9-.7 .93 .93 0 0 1 .5-1zM579.1 143.3a.91 .91 0 0 0-.5 1 .91 .91 0 0 0 .9 .7M579.2 147.2l-.6 1.6a1.24 1.24 0 0 0-.1 1.4l-.2 .1a.45 .45 0 0 1-.7 0 .45 .45 0 0 1 .2-.7l.3-1.4M579.3 151.8l.4 .6M579.3 145.2l-.3 1M579.4 148.6l.2 .9 .5 .3M579.4 140.1l-.4 .6M579.5 151.6l.4 .6M579.7 143.7l-.3 .3M579.7 140.3l-.4 .6M579.7 151.4l.5 .5"/>
<path d="M580 151.2l.5 .5M580 140.6l-.5 .5M580.2 151l.5 .4M580.2 140.8l-.4 .5M580.4 150.7l.5 .4M580.5 145.3v3.3M580.5 141.1l-.5 .4M580.5 144.2a9.8 9.8 0 0 1 0 5l.3 .5h-2.4M580.6 150.4l.6 .4M580.7 141.3l-.5 .5M580.8 150.2l.6 .3M581 149.9l.5 .4"/>
<path d="M581 141.6l-.6 .4M581.1 149.6l.6 .3M581.2 141.9l-.6 .4M581.3 149.3l.6 .3M581.4 142.2l-.6 .3M581.4 149l.6 .3M581.5 148.7l.7 .3M581.6 142.5l-.6 .3M581.6 148.4l.7 .2M581.7 148.1l.7 .2M581.7 142.8l-.6 .3M581.8 147.8l.6 .1"/>
<path d="M581.8 147.5l.7 .1M581.9 147.1l.7 .1M581.9 143.1l-.6 .3M581.9 146.8l.7 .1M581.9 146.6h.7M582 143.4l-.6 .3M582.2 143.8l-.7 .2M582.3 144.1l-.7 .2M582.4 144.5l-.7 .1M582.5 144.8l-.7 .1M582.5 145.2l-.6 .1M582.6 145.5l-.7 .1"/>
<path d="M582.6 145.9h-.7M582.6 146.2h-.7"/>
</g>
<!-- layer: G-ANNO-TTLB -->
<g fill="#fff" stroke="#fff" stroke-width=".27">
<path d="M556.5 151.6l30.8 4.4-5.8-4.4zM556.5 151.6l30.8 4.4h-30.8z"/>
<path d="M581.5 137.1h5.8l-5.8 14.5zM587.3 137.1l-5.8 14.5 5.8 4.4z"/>
</g>
<path d="M556.5 151.6h25v-14.5h5.8v18.9h-30.8z" fill="none" stroke="#fff" stroke-width=".27"/>
<g fill="#000" stroke="#000" stroke-width=".27">
<path d="M25 10.1l.5 400v-399.5zM25 10.1l.5 400-.5 .5zM25.5 410.1l-.5 .5 556-.5zM25 410.6l556-.5 .5 .5zM581 10.6v399.5l.5 .5zM581 10.6l.5-.5v400.5zM25.5 10.6h555.5l.5-.5zM25 10.1h556.5l-556 .5z"/>
<path d="M81.2 7.8l.1 2.5v-2.5zM81.2 7.8l.1 2.5h-.1z"/>
<path d="M131.2 7.8l.1 2.5v-2.5zM131.2 7.8l.1 2.5h-.1z"/>
<path d="M181.2 7.8l.1 2.5v-2.5zM181.2 7.8l.1 2.5h-.1z"/>
<path d="M231.2 7.8l.1 2.5v-2.5zM231.2 7.8l.1 2.5h-.1z"/>
<path d="M281.2 7.8l.1 2.5v-2.5zM281.2 7.8l.1 2.5h-.1z"/>
<path d="M331.2 7.8l.1 2.5v-2.5zM331.2 7.8l.1 2.5h-.1z"/>
<path d="M381.2 7.8l.1 2.5v-2.5zM381.2 7.8l.1 2.5h-.1z"/>
<path d="M431.2 7.8l.1 2.5v-2.5zM431.2 7.8l.1 2.5h-.1z"/>
<path d="M481.2 7.8l.1 2.5v-2.5zM481.2 7.8l.1 2.5h-.1z"/>
<path d="M531.2 7.8l.1 2.5v-2.5zM531.2 7.8l.1 2.5h-.1z"/>
<path d="M581.2 7.8l.1 2.5v-2.5zM581.2 7.8l.1 2.5h-.1z"/>
<path d="M22.8 84.4h2.5v-.1zM22.8 84.3h2.5l-2.5 .1z"/>
<path d="M581.3 84.4h2.4v-.1zM581.3 84.3h2.4l-2.4 .1z"/>
<path d="M22.8 134.4h2.5v-.2zM22.8 134.2h2.5l-2.5 .2z"/>
<path d="M581.3 134.4h2.4v-.2zM581.3 134.2h2.4l-2.4 .2z"/>
<path d="M531.5 151.7h50v-.1zM531.5 151.6h50l-50 .1z"/>
<path d="M22.8 184.4h2.5v-.1zM22.8 184.3h2.5l-2.5 .1z"/>
<path d="M581.3 184.4h2.4v-.1zM581.3 184.3h2.4l-2.4 .1z"/>
<path d="M531.5 218.4h50v-.2zM531.5 218.2h50l-50 .2z"/>
<path d="M531.5 201.7h50v-.2zM531.5 201.5h50l-50 .2z"/>
<path d="M22.8 234.4h2.5v-.1zM22.8 234.3h2.5l-2.5 .1z"/>
<path d="M531.5 234.9v.2l50-.2zM531.5 235.1l50-.2v.2z"/>
<path d="M531.5 235.1h50v-.2zM531.5 234.9h50l-50 .2z"/>
<path d="M581.3 234.4h2.4v-.1zM581.3 234.3h2.4l-2.4 .1z"/>
<path d="M531.5 251.6v.1l50-.1zM531.5 251.7l50-.1v.1z"/>
<path d="M531.5 251.6v.1l50-.1zM531.5 251.7l50-.1v.1z"/>
<path d="M531.5 251.6v.1l50-.1zM531.5 251.7l50-.1v.1z"/>
<path d="M531.5 251.6v.1l50-.1zM531.5 251.7l50-.1v.1z"/>
<path d="M531.5 268.2v.2l50-.2zM531.5 268.4l50-.2v.2z"/>
<path d="M22.8 284.4h2.5v-.2zM22.8 284.2h2.5l-2.5 .2z"/>
<path d="M531.5 284.9v.2l50-.2zM531.5 285.1l50-.2v.2z"/>
<path d="M531.5 284.9v.2l50-.2zM531.5 285.1l50-.2v.2z"/>
<path d="M581.3 284.4h2.4v-.2zM581.3 284.2h2.4l-2.4 .2z"/>
<path d="M531.5 316.6h50zM531.5 316.7l50-.1z"/>
<path d="M531.5 311.6h50zM531.5 311.7l50-.1z"/>
<path d="M531.5 306.6h50zM531.5 306.7l50-.1z"/>
<path d="M531.5 301.6v.1l50-.1zM531.5 301.7l50-.1v.1z"/>
<path d="M581.3 301.7h2.4v-.1zM581.3 301.6h2.4l-2.4 .1z"/>
<path d="M22.8 334.4h2.5v-.1zM22.8 334.3h2.5l-2.5 .1z"/>
<path d="M531.5 336.6h50zM531.5 336.7l50-.1z"/>
<path d="M531.5 331.6h50zM531.5 331.7l50-.1z"/>
<path d="M531.5 326.6h50zM531.5 326.7l50-.1z"/>
<path d="M531.5 321.6h50zM531.5 321.7l50-.1z"/>
<path d="M581.3 334.4h2.4v-.1zM581.3 334.3h2.4l-2.4 .1z"/>
<path d="M531.5 351.6v.1l50-.1zM531.5 351.7l50-.1v.1z"/>
<path d="M531.5 351.6v.1l50-.1zM531.5 351.7l50-.1v.1z"/>
<path d="M531.5 346.6h50zM531.5 346.7l50-.1z"/>
<path d="M531.5 341.6h50zM531.5 341.7l50-.1z"/>
<path d="M22.8 384.4h2.5v-.2zM22.8 384.2h2.5l-2.5 .2z"/>
<path d="M581.3 384.4h2.4v-.2zM581.3 384.2h2.4l-2.4 .2z"/>
<path d="M81.2 410.4l.1 2.5v-2.5zM81.2 410.4l.1 2.5h-.1z"/>
<path d="M131.2 410.4l.1 2.5v-2.5zM131.2 410.4l.1 2.5h-.1z"/>
<path d="M181.2 410.4l.1 2.5v-2.5zM181.2 410.4l.1 2.5h-.1z"/>
<path d="M231.2 410.4l.1 2.5v-2.5zM231.2 410.4l.1 2.5h-.1z"/>
<path d="M281.2 410.4l.1 2.5v-2.5zM281.2 410.4l.1 2.5h-.1z"/>
<path d="M331.2 410.4l.1 2.5v-2.5zM331.2 410.4l.1 2.5h-.1z"/>
<path d="M381.2 410.4l.1 2.5v-2.5zM381.2 410.4l.1 2.5h-.1z"/>
<path d="M431.2 410.4l.1 2.5v-2.5zM431.2 410.4l.1 2.5h-.1z"/>
<path d="M481.2 410.4l.1 2.5v-2.5zM481.2 410.4l.1 2.5h-.1z"/>
<path d="M531.2 410.4v2.5h.1zM531.2 410.4h.1v2.5z"/>
<path d="M541.2 410.4l.1 2.5v-2.5zM541.2 410.4l.1 2.5h-.1z"/>
<path d="M556.2 410.4l.1 2.5v-2.5zM556.2 410.4l.1 2.5h-.1z"/>
<path d="M581 410.4l.5 2.5v-2.5zM581 410.4l.5 2.5h-.5z"/>
</g>
<!-- layer: A-ANNO-DIMS -->
<g fill="none" stroke="#000" stroke-width=".27">
<path d="M197.7 89h7.7M203.6 87.2v9M197.7 109.4h7.7M203.6 102.2v9M384.6 105h6.3M386.4 104.2v2.6M396.9 105h6.3M401.4 104.2v2.6M358.2 164.6h32.9M360 162.8v8.5M397.1 164.6h32.9M428.2 162.8v8.5"/>
<path d="M103.7 237.2h4.3M105.5 235.4v23.8M383.6 223.3h17.7M385.4 220.6v4.5M407.4 223.3h17.7M423.3 220.6v4.5M105.5 265.1v23.9M127.7 264.6h15.2M103.7 287.2h4.3M383.6 351.9h17.7M385.4 349v4.7M407.4 351.9h17.7"/>
<path d="M423.3 350.1v.6"/>
</g>
<g fill="#fff" stroke="#fff" stroke-width=".27">
<path d="M102.8 260.1v4.1h5.4zM102.8 260.1h5.4v4.1z"/>
<path d="M392 161.9v5.4l4.2-5.4zM396.2 161.9v5.4h-4.2z"/>
<path d="M402.2 220.6v5.4l4.3-5.4zM406.5 220.6v5.4h-4.3z"/>
<path d="M143.8 261.7v5.7l7.4-5.7zM143.8 267.4l7.4-5.7v5.7z"/>
<path d="M402.2 349.2v5.4l4.3-5.4zM406.5 349.2v5.4h-4.3z"/>
<path d="M200.9 97.1v4.2h5.4zM200.9 97.1h5.4v4.2z"/>
<path d="M391.8 102.3v5.4l4.2-5.4zM396 102.3v5.4h-4.2z"/>
</g>
<!-- layer: A-ANNO-SYMB -->
<g fill="none" stroke="#000" stroke-width=".27">
<path d="M157.4 31h8.4M161.6 35.2v3.8M391 31h8.3M395.2 35.2v3.8M394.3 152.9h8.4M398.5 157.1v3.8M170.9 183.9h8.4M175.1 188.1v3.9M393.9 271.9h8.3M398.1 276.1v3.9"/>
<circle cx="161.6" cy="31" r="4.2"/>
<circle cx="395.2" cy="31" r="4.2"/>
<circle cx="398.5" cy="152.9" r="4.2"/>
<circle cx="175.1" cy="183.9" r="4.2"/>
<circle cx="398.1" cy="271.9" r="4.2"/>
</g>
<text font-size="13.4" x="540.7" y="381.4">A705</text>
<g font-size="5">
<text x="205.4" y="100.5" transform="rotate(-90 205.4 100.5)">2</text>
<text x="392.6" y="106.8">2</text>
<text x="392.7" y="166.4">7</text>
<text x="540.2" y="176.4">VILLA VERDE</text>
<text x="545.4" y="182.4">CAMERA</text>
<text x="403.1" y="225.1">4</text>
<text x="107.3" y="263.6" transform="rotate(-90 107.3 263.6)">5</text>
<text x="144.6" y="266.2">Ø1</text>
<text x="403.1" y="353.7">4</text>
</g>
<g font-size="3.2">
<text x="157.8" y="34">A704</text>
<text x="160.7" y="30.3">1</text>
<text x="391.4" y="34">A704</text>
<text x="394.3" y="30.3">2</text>
<text x="394.8" y="155.9">A704</text>
<text x="397.6" y="152.2">4</text>
<text x="174.2" y="183.2">3</text>
<text x="171.4" y="186.9">A704</text>
<text x="394.3" y="274.9">A704</text>
<text x="397.2" y="271.2">5</text>
</g>
<g font-size="2.5">
<text x="50.9" y="9.2">1</text>
<text x="105.6" y="9.2">2</text>
<text x="155.6" y="9.2">3</text>
<text x="205.6" y="9.2">4</text>
<text x="255.6" y="9.2">5</text>
<text x="305.6" y="9.2">6</text>
<text x="355.6" y="9.2">7</text>
<text x="405.6" y="9.2">8</text>
<text x="455.6" y="9.2">9</text>
<text x="504.8" y="9.2">10</text>
<text x="555" y="9.2">11</text>
<text x="22.5" y="45.3">A</text>
<text x="582.4" y="45.3">A</text>
<text x="22.5" y="110.2">B</text>
<text x="582.4" y="110.2">B</text>
<text x="532.4" y="144.6">POLITECNICO DI MILANO</text>
<text x="532.4" y="147.6">SCUOLA DEL DESIGN</text>
<text x="532.4" y="150.6">C.L. DESIGN DEGLI INTERNI</text>
<text x="532.5" y="154.4">PROGETTO:</text>
<text x="22.4" y="160.2">C</text>
<text x="582.3" y="160.2">C</text>
<text x="532.5" y="204.4">CORSO:</text>
<text x="542.9" y="206.3">STRUMENTI E METODI</text>
<text x="546.7" y="209.3">DEL PROGETTO</text>
<text x="22.4" y="210.2">D</text>
<text x="582.3" y="210.2">D</text>
<text x="532.5" y="221.1">DOCENTE:</text>
<text x="545.2" y="227.5">MARCO FERRARA</text>
<text x="532.5" y="237.8">STUDENTI:</text>
<text x="547.3" y="241.2">VALERIA ROSSI</text>
<text x="532.5" y="254.4">OGGETTO:</text>
<text x="22.5" y="260.2">E</text>
<text x="544.5" y="260.6">GUARDAROBA PAX</text>
<text x="582.4" y="260.2">E</text>
<text x="532.5" y="271.1">NOTE:</text>
<text x="556" y="277.5">-</text>
<text x="532.5" y="287.8">NOME FILE:</text>
<text x="543.8" y="294">PAX_291-795-49.dwg</text>
<text x="532.4" y="305">VERS</text>
<text x="572.4" y="305">DATA</text>
<text x="22.6" y="310.2">F</text>
<text x="582.5" y="310.2">F</text>
<text x="532.5" y="350">A</text>
<text x="566.1" y="350">2017.07.18</text>
<text x="532.5" y="354.6">TAVOLA NO.:</text>
<text x="567.3" y="354.6">05 DI</text>
<text x="575.9" y="354.6">12</text>
<text x="22.4" y="360.2">G</text>
<text x="578.4" y="360.2">G</text>
<text x="582.3" y="360.2">G</text>
<text x="532.4" y="400">REV:</text>
<text x="532.5" y="397.1">DATA:</text>
<text x="542.5" y="400">A</text>
<text x="542.5" y="397">2017/07/04</text>
<text x="557.5" y="397">SCALA:</text>
<text x="557.5" y="400">FORMATO:</text>
<text x="573.5" y="397">1:1</text>
<text x="574" y="400">A2</text>
<text x="19.8" y="410.6" transform="rotate(-90 19.8 410.6)">DIRECTORY:/USERS/VALERIA/VV-D_4_CAMERA/PAX_291-795-49.DWG| PLOTTED ON: 7/16/2017 10:02:40 PM | BY USER: VALERIA ROSSI</text>
<text x="22.4" y="410.2">H</text>
<text x="49" y="413.8">1</text>
<text x="105.6" y="413.8">2</text>
<text x="155.6" y="413.8">3</text>
<text x="205.6" y="413.8">4</text>
<text x="255.6" y="413.8">5</text>
<text x="305.6" y="413.8">6</text>
<text x="355.6" y="413.8">7</text>
<text x="405.6" y="413.8">8</text>
<text x="455.6" y="413.8">9</text>
<text x="504.8" y="413.8">10</text>
<text x="531.8" y="412.9">0</text>
<text x="541.8" y="412.9">10mm</text>
<text x="556.8" y="412.9">25mm</text>
<text x="573.8" y="412.9">50mm</text>
<text x="582.3" y="410.2">H</text>
</g>
</svg>
